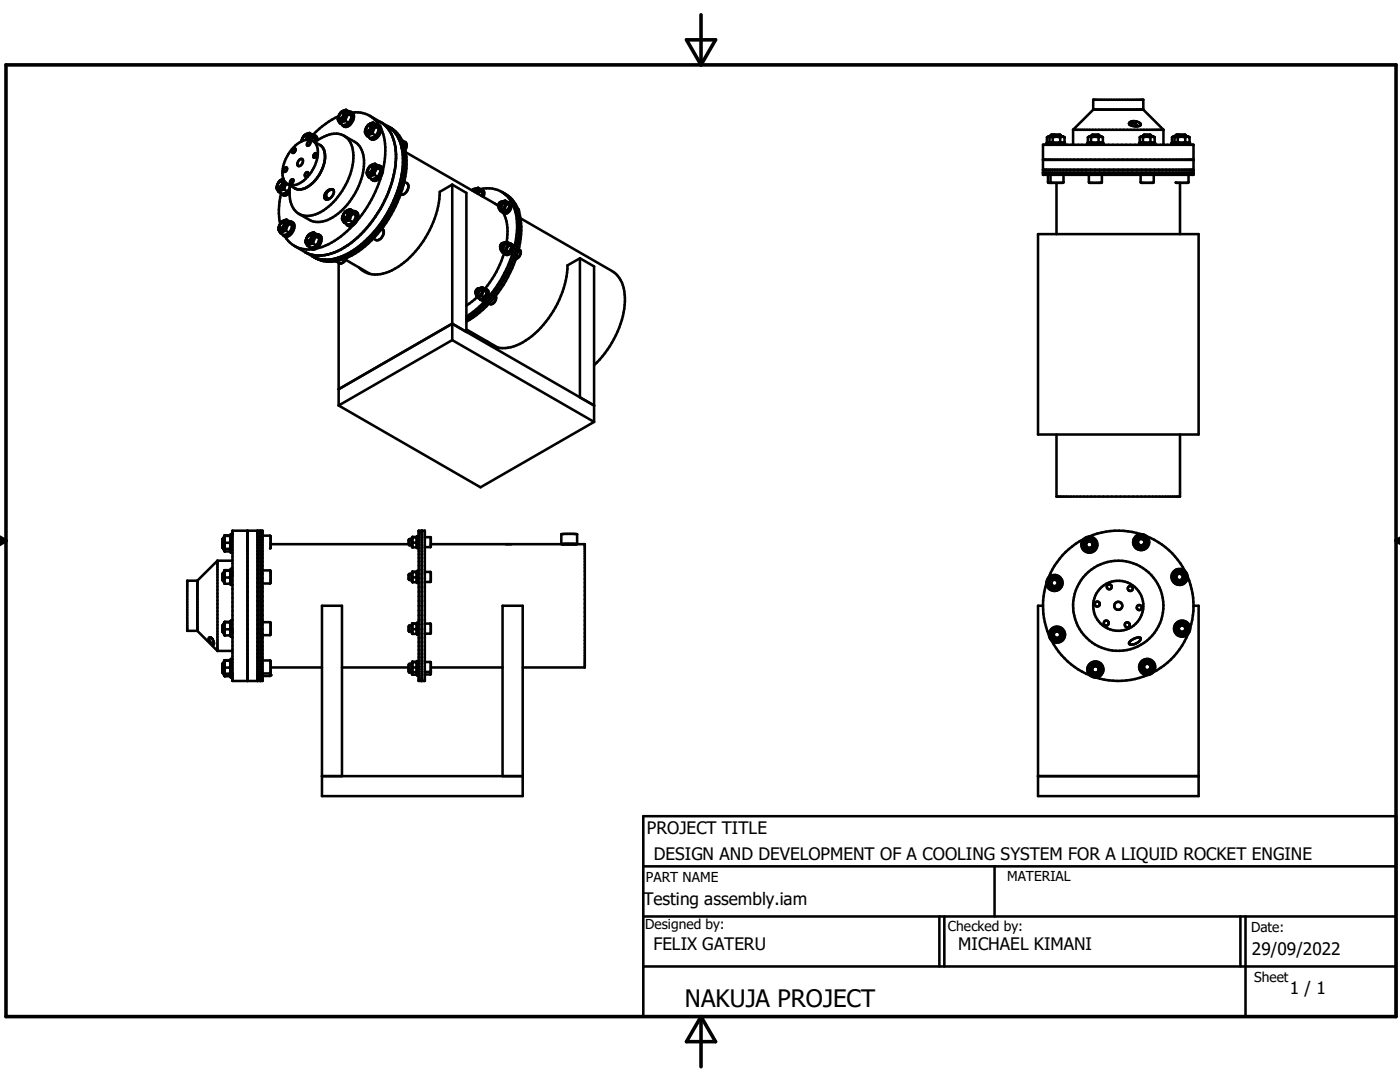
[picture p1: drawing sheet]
<svg xmlns="http://www.w3.org/2000/svg" width="279mm" height="216mm" viewBox="0 0 279 216" stroke-linecap="round" stroke-linejoin="round" font-family="sans-serif">
<g fill="none" stroke="#000" stroke-width=".51">
<path d="M55.4 37l.1 .4 .2 .1M55.9 36.2a.45 .45 0 0 1 .5 .3 .45 .45 0 0 1-.3 .5l-.4 .3h-.2l-.1-.3M56.1 38.6a13.9 13.9 0 0 0-.2 6.1M56.4 36.1a.94 .94 0 0 1-.7 1.4M56.4 36.1a.87 .87 0 0 0-1 .9M56.4 36.1a.85 .85 0 0 1 .1 1 .85 .85 0 0 1-.8 .5M56.6 35.7a1.81 1.81 0 0 0-1.3 2.2l.3 .4M56.6 35.8a1.38 1.38 0 0 0-1.1 2.1 1.32 1.32 0 0 0 1.4-1.6M56.7 37.8l-1.1 .5M56.7 37.8l.7 .4M56.8 33.6l.4-.2a.56 .56 0 0 1-.4 .9l-.2-.3zM57.2 36.6l-.5 1.2"/>
<path d="M57.4 38.2l-1.1 .5-.7-.4M57.8 38a1.21 1.21 0 0 1-1.7 .7l-.1-.2M57.8 38.4a1.05 1.05 0 0 1-1.5 .4M57.8 37.5l-.4 .7M58.2 35.8h.1a.48 .48 0 0 1 .2 .6 .48 .48 0 0 1-.6 .2v-.4zM58.5 29.8l.2-.2a.48 .48 0 0 1 .3 .5 .48 .48 0 0 1-.4 .4h-.2l-.1-.3zM59.7 32a.44 .44 0 0 1 .6-.3 .44 .44 0 0 1 .1 .7 .61 .61 0 0 1-.3 .6 .61 .61 0 0 1-.7-.1v-.4zM60.1 28.2a2.08 2.08 0 0 1 2.3-.1 2.08 2.08 0 0 1 1 2 7.2 7.2 0 0 1-4.6 6.8l-.8 .1-.6-.2M60.1 28.2a7.4 7.4 0 0 0-3.6 7.2l.3 .7 .6 .7M60.3 28l.1 .1M60.8 27.1a.38 .38 0 0 1 .5-.1 .38 .38 0 0 1 .2 .5l-.1 .4M61 34.5l.3-.1a.44 .44 0 0 1 .1 .5 .44 .44 0 0 1-.6 .2z"/>
<path d="M61.1 27.9a.4 .4 0 0 0 .2-.6 .4 .4 0 0 0-.6-.1l-.3 .4-.1 .5M61.3 27l.3 .3-.1 .6M61.5 28.4l.2-.2a.46 .46 0 0 1 .3 .5 .46 .46 0 0 1-.5 .4l-.2-.2zM61.7 27.9a.63 .63 0 0 0 .1-.8 .63 .63 0 0 0-.7-.3l-.7 .7-.2 .7M61.8 26.5l.4 .9M61.8 26.5a1.85 1.85 0 0 0-1.7 1.7M61.8 26.5l.6 .4M62.2 27.4l-.3 .5M62.2 27.4l.7 .4M62.4 26.9l.4 .1M62.4 28.1l1.4 .8a3.3 3.3 0 0 1 .8 4.1 6.9 6.9 0 0 1-4.5 4.8l-1-.1-1.7-.9M62.4 26.9l.5 .9"/>
<path d="M62.7 30.7l.3-.1a.42 .42 0 0 1 .3 .4 .42 .42 0 0 1-.4 .4l-.2 .1-.2-.2zM62.8 27l.3 .4-.1 .8M62.8 27l.4 .4 .1 .6M62.8 28.3a6.7 6.7 0 0 1 4.8-1.6l.8 .3 2.4 1.3a5.2 5.2 0 0 1 1.7 5.5 13.4 13.4 0 0 1-7.6 10.3l-1 .2-1.3-.1-2.9-1.5M62.9 27.8l-.1 .5M65.2 38.2a.81 .81 0 0 1 1.4-.1 1.48 1.48 0 0 1-1.7 1.6 1.22 1.22 0 0 1 .3-1.5zM65.3 39.6l.4 .1M66.3 37.8a1.09 1.09 0 0 0-1.1 .7 1.09 1.09 0 0 0 .4 1.3M67.6 23.2a17.8 17.8 0 0 0-5.2 3.7M68 22.5a.6 .6 0 0 1 .6-.4 .6 .6 0 0 1 .5 .6 1.44 1.44 0 0 1-1.3 1.5 1.15 1.15 0 0 1 .2-1.7zM68 22.6l.3-.2a.52 .52 0 0 1 .5 .4 .52 .52 0 0 1-.2 .6 .51 .51 0 0 1-.4 .4 .51 .51 0 0 1-.5-.2v-.6zM68.2 22.5a.43 .43 0 0 1 .4 .3 .43 .43 0 0 1-.3 .5l-.3 .3h-.3l-.1-.2"/>
<path d="M68.7 22.5a.91 .91 0 0 1-.8 1.4M68.8 27.2a5 5 0 0 1 1.7 5 14 14 0 0 1-7 10.4 3.6 3.6 0 0 1-5.2-1.4l-.4-1.5-.1-2.7M68.9 24.1l-1 .5M68.9 24.1l.7 .4M69.1 21.9l.4 .8M69.1 21.9a1.83 1.83 0 0 0-1.6 2.2l.4 .5M69.1 21.9l.6 .4 .5 .9M69.5 22.7l-.6 1.4M69.5 22.7l.7 .5M69.6 24.5l-1.1 .5-.6-.4M69.7 22.3h.4M70.1 22.3a1.89 1.89 0 0 1-.9 2.8l-.6 .1-.4-.4"/>
<path d="M70.1 22.3a1.34 1.34 0 0 1 .1 2.2 1.24 1.24 0 0 1-1.7 .6M70.2 23.2l-.6 1.3M70.3 22.5a5.3 5.3 0 0 1 5.4 2.5M73.1 25.9a.42 .42 0 0 0 .4 .3 .42 .42 0 0 0 .4-.5 .41 .41 0 0 0-.1-.7 .41 .41 0 0 0-.6 .4l-.1 .3 .1 .7M73.4 25.1a.64 .64 0 0 1 .9-.4 .64 .64 0 0 1 .2 1 1.15 1.15 0 0 1-1.4 1 1.28 1.28 0 0 1 .3-1.6zM73.4 34.1v.1a.63 .63 0 0 0 .8-.1 .63 .63 0 0 0 .1-.8 .75 .75 0 0 0-.8 .4 .75 .75 0 0 0 0 .8l.2 .1M73.5 24.9a1.47 1.47 0 0 0-.2 2.3M73.7 33.3a.6 .6 0 0 1 .7-.4 .6 .6 0 0 1 .5 .6 1.32 1.32 0 0 1-1.5 1.4 1.32 1.32 0 0 1 .3-1.6zM73.8 23.1l2.1 1.2M73.9 33.3l.4-.1a.8 .8 0 0 1-.3 1.3l-.3 .1M74.1 25.1a.96 .96 0 0 1-.9 1.3M74.1 25.1l-.2-.2-.4 .2"/>
<path d="M74.1 25a.87 .87 0 0 1 0 1 .87 .87 0 0 1-.9 .4M74.3 26.7l-1 .5M74.3 26.7l.7 .3M74.5 33.3a.91 .91 0 0 1-.8 1.3M74.5 24.5l.4 .8M74.5 24.5l-1 .4M74.5 24.5l.7 .4 .4 .8M74.7 34.9l-1.1 .5M74.7 34.9l.7 .4M74.8 32.7a1.86 1.86 0 0 0-1.5 2.2l.3 .5M74.8 32.7l.5 .8M74.8 32.7l.7 .4 .5 .8"/>
<path d="M74.9 25.3l-.6 1.4M74.9 25.3l.7 .4M75 27l-1.1 .6-.6-.4M75.1 24.8l.4 .1M75.3 33.5l-.6 1.4M75.3 33.5l.7 .4M75.4 35.3l-1.1 .5-.7-.4M75.5 33.1h.3M75.5 24.9a1.88 1.88 0 0 1-.9 2.7l-.6 .1-.3-.3M75.5 24.9a1.33 1.33 0 0 1 .1 2.1 1.25 1.25 0 0 1-1.7 .7M75.6 25.7l-.6 1.3M75.8 33.1a1.66 1.66 0 0 1-.4 2.4 .82 .82 0 0 1-1.4 .1"/>
<path d="M75.9 33.1l.3 .3 .2 .5M75.9 24.3a7.2 7.2 0 0 1 3.1 6.5 23.2 23.2 0 0 1-10.9 19 7.5 7.5 0 0 1-7.2 .5M75.9 24.3l1.4 .9M76 33.9l-.6 1.4M76.1 25.7a12.9 12.9 0 0 1 .3 8.2M76.1 35a25.1 25.1 0 0 1-4.9 9.1M76.4 33.9a2.08 2.08 0 0 1-1.8 2.2l-.3-.2M77.3 25.2a7.3 7.3 0 0 1 3.1 6.4 23.2 23.2 0 0 1-10.9 19 7.3 7.3 0 0 1-7.2 .5M77.3 25.2l.5 .2M77.8 25.4a6.2 6.2 0 0 1 3.1 4.5M77.8 25.4l.2 .2M78.2 25.7a8 8 0 0 1 2.7 6.9 23.4 23.4 0 0 1-11 18.2 8.2 8.2 0 0 1-6.2 1"/>
<path d="M80.2 28l.6 .3a1.11 1.11 0 0 1 .1 1.6M80.7 36.3a1.22 1.22 0 0 1 .8 1 1.22 1.22 0 0 1-.5 1.1l-.5 .4h-.6M80.9 29.9a19.6 19.6 0 0 1-3.3 13.8 18.3 18.3 0 0 1-10 8.3 6.1 6.1 0 0 1-4.9-.6M81 30.4l18.5 10.8M90.3 36.8v31.1M90.3 36.8l-2.5 1.5a19.3 19.3 0 0 1-9.5 15.6 5.4 5.4 0 0 1-6.7-.5M90.3 36.8l2.8 1.7v27.7l-2.8-1.6M94.2 38l.4-.2 .1 .5M94.8 37.8l.1 .2-.1 .3M94.8 37.8h-.4M94.8 37.8a.46 .46 0 0 1 .6 0 .46 .46 0 0 1 0 .6l-.1 .2M95.4 37.5l-.6 .2 .3 .3"/>
<path d="M95.4 37.5l.4 .6M95.4 37.5l.5 .3 .4 .6M95.8 38.1l-.4 .6M95.8 38.1l.5 .3M95.8 37.7a5.6 5.6 0 0 1 7.1 4.6 18.4 18.4 0 0 1-2.7 13 22.3 22.3 0 0 1-7.1 7.9M95.9 37.8l.3 .1M96.2 37.9a.92 .92 0 0 1 .3 1.4M96.2 37.9l.2 .6-.2 .6M96.3 38.4l-.2 .7M100.1 38.3l.4 .2M100.5 38.5a7.3 7.3 0 0 1 3.1 6.6 23.4 23.4 0 0 1-7.9 16.6l-2.6 2M100.5 38.5a6.7 6.7 0 0 1 3.5 6 22.4 22.4 0 0 1-6.4 16"/>
<path d="M208.2 34.5h30M208.2 33.9h30M208.2 28.9h30v6h-30zM208.2 31.9h30M208.8 28.9v-.3h3.8v.3M209 27.4l.3-.2h2.8l.3 .2M209 28.4l.3 .2M209.1 34.9v1.4l.2 .2h2.9v-1.6M209.3 28.6v.3M209.7 27h2M209.7 27l.1-.1h1.8l.1 .1M209.7 34.9v1.4l.1 .2"/>
<path d="M209.7 27v.2M209.8 27.2l-.9 .2v1l.9 .2M210.1 27.4l-.3-.1-.4 .1v1l.4 .1 .3-.1M210.1 27.4l.7-.1 .8 .1M210.1 28.4l.7 .1 .8-.1M210.1 27.4v1M210.3 26.9l-.2 .3M210.8 36.5v10.2M211.6 27.4v1M211.6 27.4l.4-.1 .4 .1M211.6 28.4l.4 .1 .4-.1M211.7 27v.2"/>
<path d="M212.4 28.4l-.3 .2M212.4 27.4v1M214.2 25.9h18M214.2 25.9v3M217 28.9v-.3h3.2v.3M217.2 27.4l.2-.2h2.4l.3 .2M217.2 28.4l.2 .2M217.3 34.9v1.4l.2 .2h2.3l.1-1.6M217.7 27.4l-.3-.1-.3 .1v1l.3 .1 .3-.1M217.7 27.4l.8-.1 .7 .1M217.7 28.4l.8 .1 .7-.1M217.7 27.4v1"/>
<path d="M217.8 27h1.6M217.8 27l.2-.1h1.3l.1 .1M217.8 27v.2M218.2 21.9v-2h10v2M218.2 21.9h10M218.2 21.9l-4 4M219.2 27.4l.5-.1 .4 .1M219.2 28.4l.5 .1 .4-.1M219.2 27.4v1M219.4 27v.2M220.1 28.4l-.3 .2M220.1 27.4v1"/>
<path d="M225.4 24.9l.4-.2a.96 .96 0 0 1 1.3 .5M225.5 24.4a1.6 1.6 0 0 1 2.2 .5 1.96 1.96 0 0 1-2.4-.2zM226.7 24.8v.4M227.3 28.9v-.3h3.2v.3M227.5 27.4l.3-.2h2.3l.3 .2M227.5 28.4l.3 .2M227.6 34.9v1.4l.2 .2 2.4-.1 .1-1.5M228.1 27.4l-.3-.1-.3 .1v1l.3 .1 .3-.1M228.1 27.4l.7-.1 .8 .1M228.1 28.4l.7 .1 .8-.1M228.1 27.4v1M228.1 27v.2"/>
<path d="M228.1 27h1.6M228.1 27l.2-.1h1.3l.1 .1M228.2 21.9l4 4M229.6 27.4l.4-.1 .4 .1M229.6 28.4l.4 .1 .4-.1M229.6 27.4v1M229.7 27v.2M230.4 28.4l-.3 .2M230.4 27.4v1M232.2 25.9v3M233.8 28.9v-.3h3.7v.3M234 27.4l.2-.2h2.9l.3 .2"/>
<path d="M234 27.4h.5M234 28.4h.5M234 27.4v1M234 28.4l.2 .2M234.3 28.6v.3M234.5 28.4l.2 .2M234.6 27h2.1M234.6 27l.2-.1h1.7l.2 .1M234.6 27v.2M234.7 27.2l-.2 .2M235 27.4l-.3-.1-.3 .1v1l.3 .1 .3-.1M235 27.4l.8-.1 .7 .1"/>
<path d="M235 28.4l.8 .1 .7-.1M235 27.4v1M235.2 26.9l-.1 .3M235.5 36.5v10.2M236.5 27.4v1M236.5 27.4l.5-.1 .4 .1M236.5 28.4l.5 .1 .4-.1M236.7 27v.2M237.2 34.9l-.1 1.6-2.5-.1M237.4 28.4l-.3 .2M237.4 27.4v1M55.8 45.2l.1 .5"/>
<path d="M55.9 44.7a1.28 1.28 0 0 0 .1 1.8M56 44.6a.38 .38 0 0 1 .6-.1 .38 .38 0 0 1 0 .6 .42 .42 0 0 1-.4 .4 .42 .42 0 0 1-.4-.2zM56.1 44.5a.62 .62 0 0 1 .6-.5 .62 .62 0 0 1 .6 .4 1.47 1.47 0 0 1-1.4 1.7 1.08 1.08 0 0 1 .2-1.6zM56.2 44.4l.4-.1 .2 .1M56.6 47l.2 .2M56.8 44.4a.99 .99 0 0 1-.9 1.3M56.9 47.2a5.3 5.3 0 0 0 5.4 2.5M56.9 44.4a.87 .87 0 0 1-.1 1 .87 .87 0 0 1-.9 .3M57 46l-1 .5M57 46l.7 .4M57.2 43.8l.4 .9M57.2 43.8a1.61 1.61 0 0 0-1.3 .9"/>
<path d="M57.2 43.8l.7 .4 .4 .9M57.6 44.7l-.6 1.3M57.6 44.7l.7 .4M57.7 46.4l-1 .5-.7-.4M57.8 44.2l.4 .1M58.2 44.3a1.89 1.89 0 0 1-1.1 2.8h-.3l-.4-.3M58.2 44.3a1.31 1.31 0 0 1 .2 2.1 1.32 1.32 0 0 1-1.6 .8M58.3 45.1l-.6 1.3M58.8 49.1l2.1 1.2M60.9 50.3l1.4 .8M61.4 47.1a.36 .36 0 0 1 .5-.2 .36 .36 0 0 1 .2 .6 .56 .56 0 0 1-.9 .5zM61.7 46.8a1.51 1.51 0 0 0-.3 2.3"/>
<path d="M61.7 46.8l.7-.2a1.2 1.2 0 0 1-.4 1.9 .61 .61 0 0 1-.8 0 .61 .61 0 0 1-.1-.8zM61.8 49.3l.2 .3M62.2 47a.99 .99 0 0 1-.8 1.3M62.2 47l-.2-.2-.4 .2M62.3 46.9a.93 .93 0 0 1-.8 1.4l-.2-.1-.1-.4M62.3 51.1l.4 .3M62.4 48.6l-1 .5M62.4 48.6l.7 .4M62.6 46.4l.5 .8M62.6 46.4l-.9 .4M62.6 46.4l.7 .4M62.7 51.4l.8 .4"/>
<path d="M63.1 47.2l-.7 1.4M63.1 47.2l.6 .4M63.1 49l-1 .5-.7-.4M63.3 46.7l.3 .1M63.3 46.8l.4 .8M63.6 46.8a1.34 1.34 0 0 1 .2 2.1 1.25 1.25 0 0 1-1.8 .7M63.6 46.8a1.85 1.85 0 0 1-.6 2.6l-.4 .2h-.6M63.7 47.6l-.6 1.4M67.6 52.4v28.5M68.5 43.2l.1 .4 .2 .1M68.6 42.6a1.27 1.27 0 0 0 .1 1.9M69 51.8l4.9 2.9"/>
<path d="M69 42.2a.61 .61 0 0 1 .9-.1 .61 .61 0 0 1 0 .9 .98 .98 0 0 1-1.5 .9 1.59 1.59 0 0 1 .6-1.7zM69 42.3a.45 .45 0 0 1 .5 .4 .45 .45 0 0 1-.3 .5l-.1 .1a.36 .36 0 0 1-.6 .1 .36 .36 0 0 1 .1-.5 .61 .61 0 0 1 .4-.6 .61 .61 0 0 1 .6 .2 1.07 1.07 0 0 1-.8 1.2M69.2 51.5l-.4 .6-.6 .4h-.5l-.7-.4M69.6 42.3a.93 .93 0 0 1-.8 1.4M69.8 43.9l-1.1 .6M69.8 43.9l.7 .5M69.9 41.8a1.81 1.81 0 0 0-1.3 .8M69.9 41.8l.5 .8M69.9 41.8a1.43 1.43 0 0 1 1 .8l.1 .4M70.4 42.6l-.4 .6-.2 .7M70.4 42.6l.6 .4M70.4 45a14.7 14.7 0 0 1-7.3 4.6"/>
<path d="M70.5 44.4l-1.1 .5-.7-.4M70.6 42.1a.83 .83 0 0 1 .6 1.3 1.98 1.98 0 0 1-1.7 1.6l-.4-.3M70.9 42.2a1.34 1.34 0 0 1 .2 2.1 1.27 1.27 0 0 1-1.8 .7M71 43l-.2 .7-.3 .7M76.2 45.6a1.46 1.46 0 0 1-.7 2.3h-.4l-.6-.3M95 58.6l.3 .8M95.2 59.3l-2.1 1.7M95.3 57.6h.4M95.3 57.6l-.3 .3-.1 .4M95.3 57.6a.43 .43 0 0 1 .3 .5 .43 .43 0 0 1-.4 .4l-.3-.2M95.3 57.6l-.1 .1M95.7 57.6a.68 .68 0 0 1-.7 1l-.1-.3"/>
<path d="M95.7 57.6a.45 .45 0 0 1 .6 .1 .45 .45 0 0 1 0 .6 .79 .79 0 0 1-1.2 .7l-.1-.4 .4 .2M96.2 59l-.9 .4M96.2 59l.5 .3M96.3 57.3l-.7 .3 .4 .2M96.3 57.3l.3 .7M96.3 57.3l.5 .3M96.6 58l-.4 1M96.6 58l.5 .3M96.7 59.3l-.9 .4-.5-.3M96.8 57.6a.8 .8 0 0 1 .3 1.4 .94 .94 0 0 1-1.4 .6M96.8 57.6l.3 .7M97 57.7a1.15 1.15 0 0 1-.1 1.9l-.5 .3-.6-.1"/>
<path d="M97.1 58.3l-.4 1M98.9 59.1a1.15 1.15 0 0 1-1.1 1.6l-.2-.1M99.5 41v.2M99.5 41.2l.1 .1M99.8 49.3l.2 .3M99.8 49.3a.61 .61 0 0 1 .8-.8 .71 .71 0 0 1-.6 1.1M99.9 40.3a.45 .45 0 0 1 .2 .6 .45 .45 0 0 1-.6 .2 .6 .6 0 0 1 .7-.8M99.9 41.5l-.3-.2v.3l.3 .5M100.2 40.3a.73 .73 0 0 1-.6 1M100.2 40.3a.45 .45 0 0 1 .6 0 .45 .45 0 0 1 0 .7l-.3 .5a.44 .44 0 0 1-.5 .3 .44 .44 0 0 1-.4-.5M100.2 48.5a.45 .45 0 0 1 .2 .6 .45 .45 0 0 1-.5 .3l-.1-.1M100.3 49.7l-.4-.2v.3l.3 .5"/>
<path d="M100.5 42.6a9.1 9.1 0 0 1 .6 5.7M100.6 48.5a.45 .45 0 0 1 .6 .1 .45 .45 0 0 1 0 .6 .82 .82 0 0 1-1.2 .7v-.3M100.7 41.7l-.8 .4M100.7 41.7l.5 .3M100.8 40l-.6 .3 .4 .2M100.8 40l.4 .7M100.8 40l.5 .3 .4 .7M101.1 49.9l-.9 .4M101.1 49.9l.5 .3M101.2 48.2l-.6 .3 .3 .2M101.2 40.7l-.5 1M101.2 40.7l.5 .3"/>
<path d="M101.2 48.2l.3 .7M101.2 48.2l.5 .3M101.2 42l-.8 .4-.5-.3M101.4 40.3a.77 .77 0 0 1 .2 1.4 .94 .94 0 0 1-1.4 .6M101.5 48.9l-.4 1M101.5 48.9l.6 .3M101.6 40.4a1.21 1.21 0 0 1-.3 2.1l-.4 .2-.5-.2M101.6 50.2l-.8 .4-.6-.3M101.7 48.6a.75 .75 0 0 1 .3 1.3 .95 .95 0 0 1-1.4 .6 20.3 20.3 0 0 1-3.8 7.1M101.7 41l-.5 1M101.7 48.5l.4 .7M102 48.6a1.21 1.21 0 0 1-.3 2.1l-.4 .2-.6-.2"/>
<path d="M102.1 49.2l-.5 1M103.3 41.6l.3 .7M103.5 49.8a1.01 1.01 0 0 1-.2 1.7l-.3 .1M103.9 43.6l18.3 10.5a6 6 0 0 1 2.5 5.3 19.2 19.2 0 0 1-6.1 13.5M115.7 51.5l2.9 1.7v31M115.7 51.5v27.8M115.7 51.5l-2.5 1.5a19.3 19.3 0 0 1-9.4 15.6 5.5 5.5 0 0 1-6.7-.5M207.2 46.7h32v40h-32zM90.3 64.6l-22.7 13.1M90.3 64.6l28.3 16.3M90.3 67.9l-22.7 13M90.3 67.9l28.3 16.3"/>
<path d="M93.1 65.7l6.3 3.7M97.6 60.5l-2.5 2.4-2 1.3M67.6 80.9l28.3 16.3 22.7-13M210.8 86.7v12.4h24.7v-12.4M39.4 115.9v10M39.4 115.9h-2v10h2M43.4 111.9v18M43.4 111.9l-4 4M43.4 111.9h3M44.4 108.8l.3 .2M44.5 115.9h.2M44.5 107.4h.2"/>
<path d="M44.5 114.3h.2M44.5 109.5h.2M44.5 107.4v2.1M44.5 114.3v1.6M44.5 107.4l-.1 .1v1.8l.1 .2M44.5 114.3l-.1 .2v1.3l.1 .1M44.7 109.3l.1 .2M44.8 109.5h1.2M44.8 106.9l-.1 2.9 .2 .2h1l.2-.2M44.8 113.8l.1 .1M44.8 113.8v2.6M44.8 109.5l.1 .5"/>
<path d="M44.8 116.4v.1M44.8 106.9h1.2M44.8 113.8h1.2M44.8 116.5h.1M44.8 106.9h.1M44.8 113.8h.1M44.9 106.9l-.1 .7 .1 .7M44.9 108.3l-.1 .6 .1 .6M44.9 108.3h1M44.9 113.9l-.1 .7 .1 .6M44.9 115.2l-.1 .7 .1 .6M44.9 113.9h1"/>
<path d="M44.9 115.2h1M44.9 116.5h1M45.9 106.9l.1 .7-.1 .7M45.9 108.3l.1 .6-.1 .6M45.9 113.9l.1 .7-.1 .6M45.9 115.2l.1 .7-.1 .6M46 106.9h-1.2M46 113.8l-.1 .1M46 106.9l.1 .1M46 109.5l-.1 .5M46 113.8l.1 .2M46.1 116.3l-.2 .2"/>
<path d="M46.1 109.8h.3M46.1 109.3l-.1 .2M46.4 105.9h6v30h-6zM46.4 113.5h-.3v3.2h.3M46.4 106.6h-.3v3.7h.3M49.4 105.9v30M51.4 105.9v30M52 105.9v30M52.4 113.8h1.5l.1 .2v2.3l-1.6 .1M52.4 106.9l1.6 .1-.1 2.5M54 108.6h27.6M81.7 107.6h.5"/>
<path d="M81.7 115.7h.5M81.7 107.6v1.2M81.7 114.5v1.2M81.7 107.6l-.1 .1 .1 1.1M81.7 114.5l-.1 .2 .1 1M81.7 114.5h.5M81.7 108.8h.5M82.3 114.1l-.1 1.9 .2 .2M82.3 109.2h.1M82.3 114.1h.9M82.3 114.1h.1M82.3 114.1l.8 .1v1"/>
<path d="M82.3 107.2h.1M82.4 115.2l-.1 .5 .1 .5M82.4 114.2l-.1 .5 .1 .5M82.4 116.2h.7M82.4 115.2h.7M82.4 107.2l-.1 .5 .1 .6M82.4 107.2h.7M82.4 109.2h.7M82.4 108.3l-.1 .4 .1 .5M82.4 108.3h.7M83.1 115.2v1M83.1 107.2v1.1"/>
<path d="M83.1 108.3v.9M83.2 107.2l-.9-.1-.1 .2 .1 1.9M83.2 109.2h.1M83.2 109.2h-.1M83.2 114.1h.1M83.2 114.1l.1 .1M83.2 107.2h-.1M83.2 107.2l.1 .1M83.3 116l-.2 .2M83.3 109.1l-.1 .1M83.6 105.9h1.2v30h-1.2zM83.6 113.9h-.3v2.4h.3"/>
<path d="M83.6 107h-.3v2.4h.3M84.2 105.9v30M84.8 107.2l1.2 .1v1.8l-1.2 .1M84.8 114.1h1l.2 .1v1.8l-1.2 .1M86 108.6h26.7M112 108.6v-2l.7-.1 2.5 .1v2M112.3 108.6h-.1M112.5 108.6h2.3M112.5 108.6h-.1M112.7 108.6h1.8M112.9 108.5l-.2 .1M114.3 108.5l.2 .1"/>
<path d="M114.5 108.6h2.2v24.6h-12.4M114.7 108.6h.1M115 108.6h.1M208.8 116.4a15.1 15.1 0 0 0 .5 10.3M209.7 116.4a.8 .8 0 0 1 .9-.8 .8 .8 0 0 1 .6 1.1M209.7 116.3l.1 .5 .3 .2M209.7 116.5a.79 .79 0 0 0 .6 .6 .79 .79 0 0 0 .8-.3M209.7 116.1a.8 .8 0 0 1 .9-.6 .8 .8 0 0 1 .6 1 .8 .8 0 0 1-.9 .6M209.8 115l1.1 .1a.41 .41 0 0 1 .6 .3l.3 .7a.41 .41 0 0 1-.1 .7l-.6 .9-1.1-.1a1.06 1.06 0 0 1-.9-1 .39 .39 0 0 1 .1-.7zM216.2 107.6a14.7 14.7 0 0 0-7 7.7M216.6 108.4a.8 .8 0 0 0 .6 1.1 .8 .8 0 0 0 1-.7M216.7 108.3a.8 .8 0 0 1 .9-.4 .8 .8 0 0 1 .6 .7"/>
<path d="M216.8 107.3l1.1 .1a.39 .39 0 0 1 .5 .4l.5 1-.6 .9a.41 .41 0 0 1-.7 .3h-.6a.43 .43 0 0 1-.6-.4l-.3-.7a.39 .39 0 0 1 0-.7zM217.3 107.1l-.6 .1-.5 .4M217.3 107.1a1.6 1.6 0 0 1 1.7 1.9 1.6 1.6 0 0 1-2.3 1.1 1.6 1.6 0 0 1-.5-2.5M217.5 107.9a.8 .8 0 0 0-.8 .4 .8 .8 0 0 0 .2 1M217.6 107.9a.79 .79 0 0 1 .5 1.1 .79 .79 0 0 1-1.1 .4M226.9 108.2l.2 .4 .3 .3M227.1 106.8l1.5 .1 .5 1a.39 .39 0 0 1-.1 .7l-.4 .6a.4 .4 0 0 1-.6 .3l-1.1-.1-.5-1a.39 .39 0 0 1 .1-.7zM227.4 107.5l-.2 .1a.76 .76 0 0 0 .2 1.3M227.6 107.4l-.2 .1M227.7 106.6a14.8 14.8 0 0 0-10.4 .5M227.8 107.4l.5 .2 .2 .5M228.5 107.9a.79 .79 0 0 0-.9-.5 .79 .79 0 0 0-.7 .8"/>
<path d="M228.5 108.1a.79 .79 0 0 1-.3 .7 .79 .79 0 0 1-.8 .1M228.5 108.3l-.1 .4-.4 .2h-.6M228.8 107a14.7 14.7 0 0 1 7.7 7M234.6 115.1a.8 .8 0 0 1 .8-.8 .8 .8 0 0 1 .8 .8 .8 .8 0 0 1-.8 .8M234.6 115.1l.3 .6M234.6 115.3l.2 .4M234.6 114.9a.8 .8 0 0 1 1.1-.5 .8 .8 0 0 1 .4 1.2 .8 .8 0 0 1-1.3 .1M234.8 113.8l1.1 .1a.4 .4 0 0 1 .5 .3l.3 .7a.39 .39 0 0 1 0 .7l-.4 .6a.4 .4 0 0 1-.7 .3l-.7-.1a.4 .4 0 0 1-.5-.4l-.3-.6a.39 .39 0 0 1 0-.7zM234.9 115.7l.4 .2M237 115a15.2 15.2 0 0 1 .5 10.4M39.4 125.9l4 4M41.7 127.3a.92 .92 0 0 1 1 1.2 .36 .36 0 0 1-.4 .1 .36 .36 0 0 1-.3-.4 .79 .79 0 0 1-.3-.9z"/>
<path d="M42.1 127.2l.3 .3M43.4 129.9h3M44.4 133.7l.3 .2M44.5 134.4h.2M44.5 132.3h.2M44.5 124.6v1.6M44.5 132.3v2.1M44.5 124.6l-.1 .2v1.3l.1 .1M44.5 132.3l-.1 .1v1.8l.1 .2M44.5 126.2h.2M44.5 124.6h.2M44.7 134.3l.1 .1"/>
<path d="M44.8 124.1v2.6l1.1 .1 .2-.2M44.8 134.4h1.2M44.8 131.8v3.1M44.8 134.9h.1M44.8 134.4l.1 .5M44.8 131.8h1.2M44.8 131.8h1.2l.1 .1M44.8 124.1h1.2M44.8 124.1h.1M44.8 131.8h.1M44.9 125.6l-.1 .6 .1 .6M44.9 124.2l-.1 .7 .1 .7"/>
<path d="M44.9 125.6h1M44.9 134.9h1M44.9 131.8l-.1 .7 .1 .7M44.9 133.2l-.1 .6 .1 .6M44.9 133.2h1M45.9 124.2l.1 .7-.1 .7M45.9 125.6l.1 .6-.1 .6M45.9 131.8l.1 .7-.1 .7M45.9 133.2l.1 .6-.1 .6M46 124.1l-1.2 .1M46 124.1l.1 .2M46 134.4l-.1 .5"/>
<path d="M46.1 134.7l-.2 .2M46.1 134.7h.3M46.1 134.3l-.1 .1M46.4 123.8h-.3v3.2h.3M46.4 131.5h-.3v3.7h.3M52.4 131.8h1.5l.1 .1v2.9l-1.6 .1M52.4 124.1h1.5l.1 .2v2.4h-1.6M54 134.2l-.1 .2h-1.5M54 133.2h10.3M68.2 133.2h13.4M81.6 133.6l.1 .1h.5M81.7 124.8h.5"/>
<path d="M81.7 132.5h.5M81.7 124.8v1.2M81.7 132.5v1.7M81.7 124.8l-.1 .2 .1 1M81.7 132.5l-.1 .1 .1 1.6M81.7 134.2h.5M81.7 126h.5M82.2 134l.1 .1M82.3 124.5h.1M82.3 124.4l-.1 1.9 .2 .2M82.3 132.1h.1M82.3 134.1h.1"/>
<path d="M82.3 134.1l.1 .5M82.3 124.4h.9M82.3 124.5h.8M82.4 133.2h.7M82.4 132.1l-.1 .6 .1 .5M82.4 133.2l-.1 .4 .1 .5M82.4 132.1h.7M82.4 134.1h.7M82.4 134.6h.7M82.4 124.5l-.1 .5 .1 .5M82.4 125.5l-.1 .5 .1 .5M82.4 125.5h.7"/>
<path d="M82.4 126.5h.7M83.1 125.5v1M83.1 132.1v1.1M83.1 133.2v.9M83.1 124.5v1M83.2 132.1h-.1M83.2 124.5h.1M83.2 124.5h-.1M83.2 132.1h.1M83.2 134.1h-.1M83.2 134.1l-.1 .5M83.2 124.4l.1 .2"/>
<path d="M83.3 134.3h.3M83.3 132.2l-.2-.2h-.8l-.1 .2v2.3l.2 .1M83.3 134l-.1 .1M83.3 134.5l-.2 .1M83.3 126.3l-.2 .2M83.6 124.2h-.3v2.4h.3M83.6 131.9h-.3v2.9h.3M84.8 124.4h1l.2 .2v1.8h-1.2M84.8 132.1l1.2 .1v2.3l-1.2 .1M86 133.2h14.3M86 134l-1.2 .1M208.2 120.9h-1v38h32v-38h-1"/>
<path d="M209.9 127.8a14.9 14.9 0 0 0 7.7 7M210.3 125.3l1.1 .1a.4 .4 0 0 1 .6 .4l.3 .6a.39 .39 0 0 1-.1 .7l-.6 .9-1.5-.1-.7-1.4zM211.7 126.6a.81 .81 0 0 0-1.2-.6 .81 .81 0 0 0 0 1.4 .81 .81 0 0 0 1.2-.6 .81 .81 0 0 0-.9-1 .81 .81 0 0 0-.5 1.3 .81 .81 0 0 0 1.4-.2v-.2M218 132.2l1.1 .1a.38 .38 0 0 1 .4 0 .38 .38 0 0 1 .1 .4l.3 .6a.39 .39 0 0 1 0 .7l-.4 .6a.4 .4 0 0 1-.6 .3h-.4a.89 .89 0 0 1-1.1-.8l-.3-.6zM218.5 132.8a.79 .79 0 0 0-.7 .8 .79 .79 0 0 0 .8 .8 .79 .79 0 0 0 .8-.7M218.6 132.8h.3l.4 .5M218.7 132.8a.8 .8 0 0 0-.9 .9 .8 .8 0 0 0 1.1 .6M218.9 132.8l.3 .3 .2 .4M219.4 133.4l-.1 .5-.3 .4M225.5 128l.9-.6a1.05 1.05 0 0 1 1.3 0 1.77 1.77 0 0 1-2.4 1zM228.1 133.1l.2 .4 .5 .4M228.2 133.3a.78 .78 0 0 0 .6 .6 .78 .78 0 0 0 .8-.3"/>
<path d="M228.2 132.7a.81 .81 0 0 1 1.1-.3 .81 .81 0 0 1 .4 1M228.2 132.7v.2M228.3 132.7l-.2 .4M228.3 131.7l1.5 .1 .5 1.1a.41 .41 0 0 1-.1 .6l-.4 .6a.42 .42 0 0 1-.6 .3l-1.1-.1-.5-1a.77 .77 0 0 1 .3-1zM229 132.3h-.4l-.3 .4M229.1 134.7a15.3 15.3 0 0 1-10.4 .5M229.2 132.3a.79 .79 0 0 1 .5 .9 .79 .79 0 0 1-.7 .7M235.2 125a.8 .8 0 0 1 1.4 .1 .8 .8 0 0 1-.7 1.1M235.2 125l-.1 .6 .2 .4 .4 .2M235.3 125a.78 .78 0 0 0-.1 .8 .78 .78 0 0 0 .7 .4M235.3 125a.79 .79 0 0 1 1.3 0 .79 .79 0 0 1-.5 1.2M235.3 124.1l1.5 .1 .6 1.4-.6 .9a.4 .4 0 0 1-.6 .3l-.8-.1a.4 .4 0 0 1-.5-.4l-.3-.6a.39 .39 0 0 1 0-.7z"/>
<path d="M237.1 126.5a14.9 14.9 0 0 1-7 7.7M64.3 154.9h40M68.2 154.9v-34h-3.9v38h40v-38h-4v34M207.2 154.9h32M128.4 162.9h150.2v40h-150.2zM128.4 172.9h150.2M198.5 172.9v10M128.4 192.8h150.2M128.4 182.9h150.2M187.5 182.9v9.9M188.5 182.9v9.9M247.6 182.9v9.9"/>
<path d="M248.6 182.9v20"/>
<circle cx="210.4" cy="116.3" r=".65"/>
<circle cx="210.5" cy="116.3" r="1.61"/>
<circle cx="210.5" cy="116.3" r="1.17"/>
<circle cx="217.4" cy="108.7" r=".64"/>
<circle cx="217.4" cy="108.7" r="1.17"/>
<circle cx="221.4" cy="117.1" r=".5"/>
<circle cx="225.6" cy="117.4" r=".5"/>
<circle cx="227.7" cy="108.2" r="1.16"/>
<circle cx="227.7" cy="108.2" r="1.6"/>
<circle cx="227.7" cy="108.2" r=".65"/>
<circle cx="235.4" cy="115.1" r="1.15"/>
<circle cx="235.4" cy="115.1" r="1.6"/>
<circle cx="235.4" cy="115.1" r=".65"/>
<circle cx="210.9" cy="126.6" r="1.16"/>
<circle cx="211" cy="126.6" r="1.6"/>
<circle cx="211" cy="126.6" r=".65"/>
<circle cx="218.6" cy="133.6" r="1.16"/>
<circle cx="218.6" cy="133.6" r=".65"/>
<circle cx="218.6" cy="133.6" r="1.6"/>
<circle cx="219" cy="120.5" r=".5"/>
<circle cx="220.8" cy="124.3" r=".5"/>
<circle cx="223.2" cy="120.9" r="5"/>
<circle cx="223.2" cy="120.9" r="9"/>
<circle cx="223.2" cy="120.9" r=".8"/>
<circle cx="225" cy="124.7" r=".5"/>
<circle cx="227.4" cy="121.2" r=".5"/>
<circle cx="228.9" cy="133.1" r=".65"/>
<circle cx="228.9" cy="133.1" r="1.6"/>
<circle cx="228.9" cy="133.1" r="1.16"/>
<circle cx="235.9" cy="125.4" r="1.16"/>
<circle cx="235.9" cy="125.4" r="1.6"/>
<circle cx="235.9" cy="125.4" r=".64"/>
</g>
<g fill="#000">
<circle cx="209.3" cy="27.2" r=".25"/>
<circle cx="234.2" cy="27.2" r=".25"/>
<circle cx="54" cy="134.7" r=".25"/>
</g>
<path d="M80.8 28.3l.3 .6-.2 .9M81.2 36.5a1.53 1.53 0 0 1-1.3 2.3M69.1 51.5a1.36 1.36 0 0 1-1.4 1M76.3 45.6a1.55 1.55 0 0 1-1 2.3h-.3M98.9 59.1a1.21 1.21 0 0 1-1.1 1.6M103.3 41.6l.2 .6M103.7 49.8a1.2 1.2 0 0 1-.7 1.8" fill="none" stroke="#000" stroke-width=".36"/>
<path d="M1.2 12.9h277.4v190h-277.4zM137 7.9h5.8l-2.9 5zM139.9 2.9v10M-.1 107.9h1.3M-.1 107.2l1.3 .7M1.2 107.9l-1.2 .7M278.6 107.9h.8M278.6 107.9l.8 .5M279.4 107.4l-.8 .5M139.9 202.9v10M139.9 202.9l2.9 5h-5.8z" fill="none" stroke="#000" stroke-width=".71"/>
<text font-size="4.8" x="136.7" y="200.9">NAKUJA PROJECT</text>
<g font-size="3.4">
<text x="129.1" y="166.4">PROJECT TITLE</text>
<text x="130.5" y="171.7">DESIGN AND DEVELOPMENT OF A COOLING SYSTEM FOR A LIQUID ROCKET ENGINE</text>
<text x="128.4" y="180.6">Testing assembly.iam</text>
<text x="130.4" y="189.6">FELIX GATERU</text>
<text x="191.2" y="189.6">MICHAEL KIMANI</text>
<text x="249.9" y="190.5">29/09/2022</text>
<text x="257.4" y="198.2">1 / 1</text>
</g>
<g font-size="2.7">
<text x="128.9" y="175.9">PART NAME</text>
<text x="201" y="175.9">MATERIAL</text>
<text x="128.8" y="185.3">Designed by:</text>
<text x="189.2" y="185.8">Checked by:</text>
<text x="249.7" y="186">Date:</text>
<text x="250.3" y="196">Sheet</text>
</g>
</svg>
